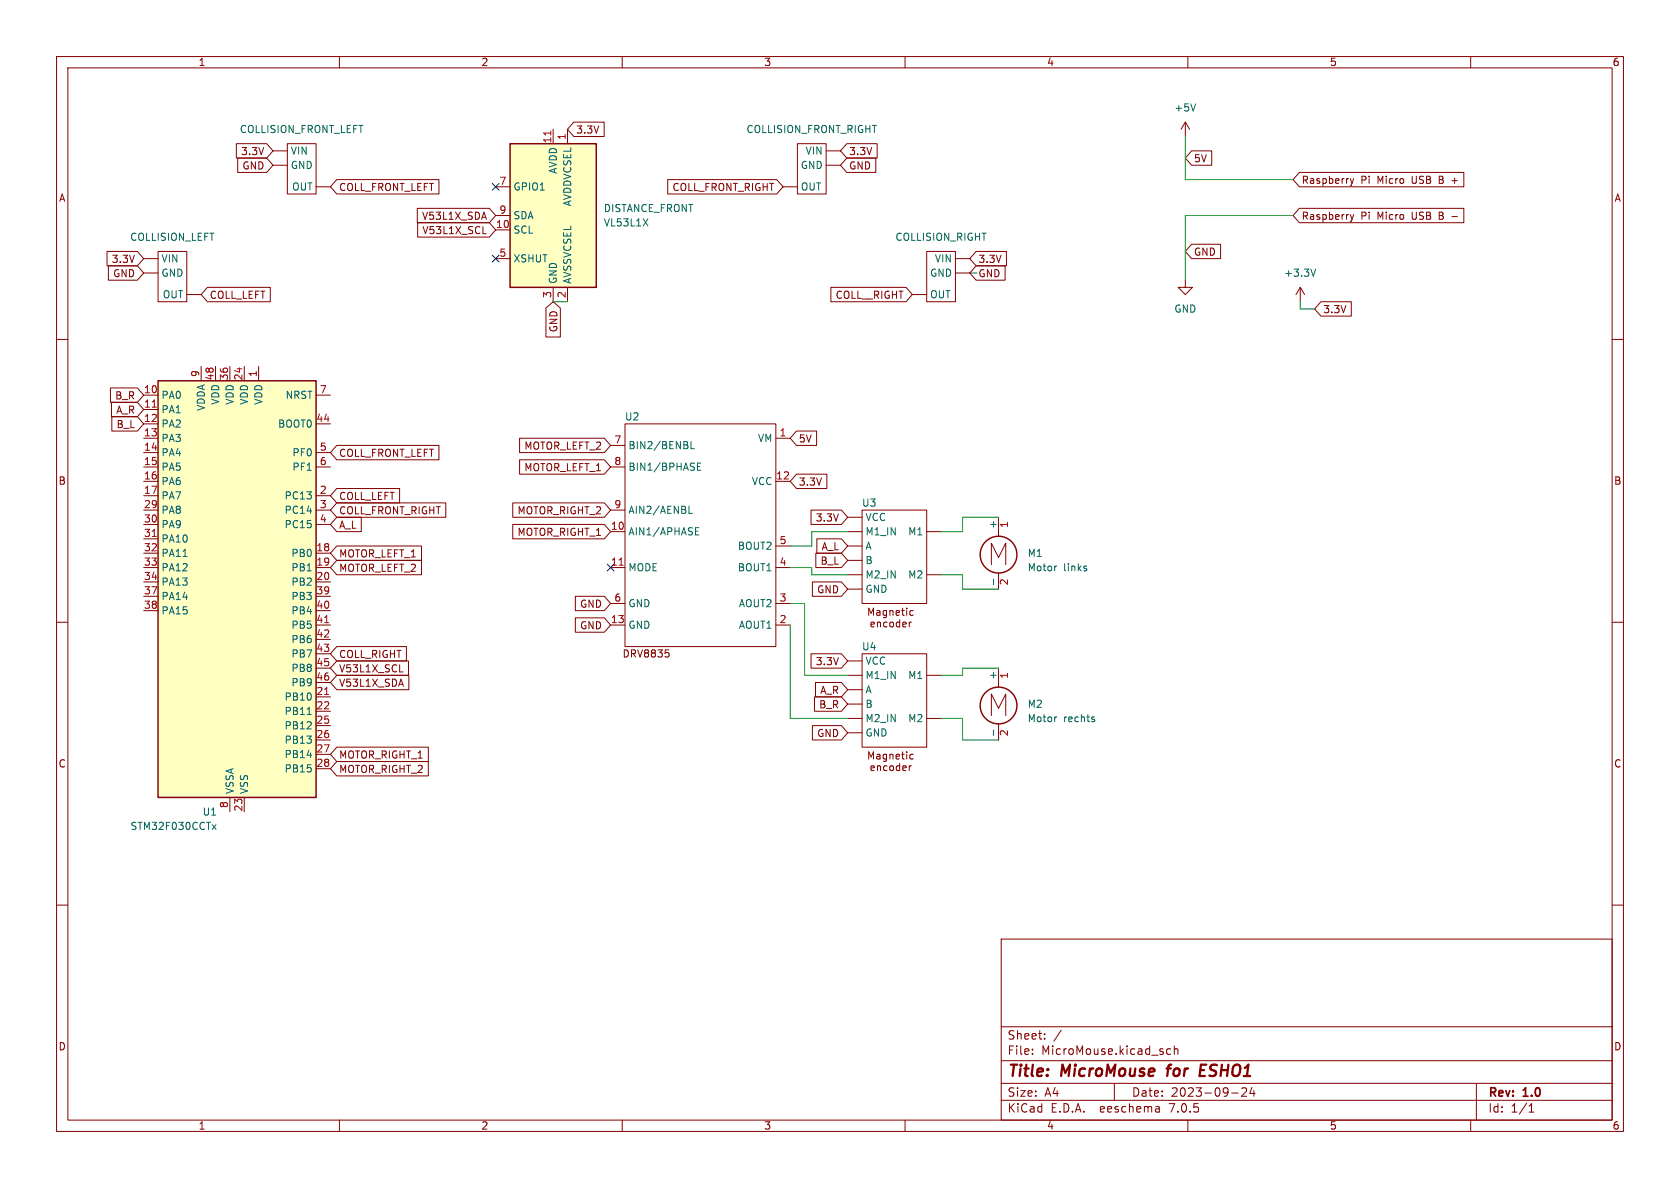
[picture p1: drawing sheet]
<svg xmlns="http://www.w3.org/2000/svg" width="297mm" height="210mm" viewBox="0 0 297 210" stroke-linecap="round" stroke-linejoin="round" font-family="sans-serif">
<g fill="none" stroke="#840000" stroke-width=".18">
<path d="M10 10h277v190h-277zM12 12h273v186h-273zM60 10v2M110 10v2M160 10v2M210 10v2M260 10v2M41.8 25.4h5.3l1.2 1.3-1.2 1.2h-5.3zM42 27.9h5.1l1.2 1.3-1.2 1.3h-5.1zM48.3 29.2h2.5M48.3 26.7h2.5M50.8 25.4h5.1v8.9h-5.1z"/>
<path d="M55.9 33h2.5M59.5 31.7h18.1v2.6h-18.1l-1.1-1.3zM73.8 36.8h12.7l1.1 1.3-1.1 1.3h-12.7zM73.8 39.4h12.7l1.1 1.2-1.1 1.3h-12.7zM87.6 33h2.6M87.6 38.1h2.6M97.8 22.9v2.5M100.3 22.9v2.5M101.4 21.6h5.4v2.5h-5.4l-1.1-1.2zM118 31.7h19.3l1.1 1.3-1.1 1.3h-19.3zM138.4 33h2.6M141 25.4h5v8.9h-5z"/>
<path d="M146 29.2h2.6M146 26.7h2.6M149.7 25.4h5.4v2.5h-5.4l-1.1-1.2zM149.7 27.9h5.1v2.6h-5.1l-1.1-1.3zM209.5 21.6l-.7 1.3M209.5 21.6v2.5M209.5 21.6l.8 1.3M210.7 26.7h3.5v2.5h-3.5l-1.2-1.3zM229.7 36.8h29.1v2.6h-29.1l-1.1-1.3zM229.7 30.5h29.1v2.5h-29.1l-1.1-1.2zM238.7 37.9l.3 .9M238.7 31.6l.3 .8"/>
<path d="M239 38.8l-.3 .4M239 32.4l-.3 .4M239.3 37.9l-.3 .9M239.3 31.6l-.3 .8M10 60h2M18.9 44.4h5.4l1.1 1.3-1.1 1.3h-5.4zM19.2 47h5.1l1.1 1.3-1.1 1.2h-5.1zM25.4 48.3h2.5M25.4 45.7h2.5M27.9 44.5h5.1v8.8h-5.1zM33 52.1h2.6M36.7 50.8h11.1v2.5h-11.1l-1.1-1.2z"/>
<path d="M85.4 41.3h.6M87.6 45.7h2.6M87.6 40.6h2.6M96.5 54.5l1.3-1.2 1.3 1.2v5.1h-2.6zM97.8 50.8v2.5M100.3 50.8v2.5M146.9 50.8h13.3l1.1 1.3-1.1 1.2h-13.3zM161.3 52.1h2.5M163.8 44.5h5.1v8.8h-5.1zM168.9 48.3h2.5M168.9 45.7h2.5M172.6 47h5.1v2.5h-5.1l-1.2-1.2z"/>
<path d="M172.6 44.4h5.3v2.6h-5.3l-1.2-1.3zM209.5 49.5v1.3h1.3l-1.3 1.3-1.2-1.3h1.2M210.7 43.2h5.1v2.5h-5.1l-1.2-1.2zM229.9 50.8l-.8 1.3M229.9 50.8v2.5M229.9 50.8l.7 1.3M233.5 53.3h5.4v2.6h-5.4l-1.1-1.3zM285 60h2M19.5 68.6h4.8l1.1 1.3-1.1 1.2h-4.8zM19.7 71.1h4.6l1.1 1.3-1.1 1.3h-4.6zM19.8 73.7h4.5l1.1 1.2-1.1 1.3h-4.5zM25.4 69.9h2.5"/>
<path d="M25.4 72.4h2.5M25.4 74.9h2.5M25.4 77.5h2.5M35.6 64.8v2.5M38.1 64.8v2.5M40.6 64.8v2.5M43.2 64.8v2.5M45.7 64.8v2.5M55.9 69.9h2.5M55.9 74.9h2.5M59.5 78.7h18.1v2.6h-18.1l-1.1-1.3zM91.9 77.5h14.9l1.1 1.2-1.1 1.3h-14.9z"/>
<path d="M107.9 78.7h2.6M110.5 74.9h26.7v39.4h-26.7zM137.2 77.5h2.5M140.8 76.2h3.6v2.5h-3.6l-1.1-1.2zM25.4 80h2.5M25.4 82.6h2.5M25.4 85.1h2.5M25.4 87.6h2.5M25.4 97.8h2.5M25.4 90.2h2.5M25.4 92.7h2.5M25.4 95.3h2.5"/>
<path d="M55.9 80h2.5M55.9 82.6h2.5M55.9 87.6h2.5M55.9 97.8h2.5M55.9 90.2h2.5M55.9 92.7h2.5M59.5 91.4h4.4v2.6h-4.4l-1.1-1.3zM59.5 96.5h15v2.6h-15l-1.1-1.3zM59.5 86.4h11.1v2.5h-11.1l-1.1-1.3zM59.5 88.9h19.3v2.5h-19.3l-1.1-1.2zM59.5 99.1h15v2.5h-15l-1.1-1.3zM90.6 92.7h16.2l1.1 1.3-1.1 1.3h-16.2z"/>
<path d="M90.6 88.9h16.2l1.1 1.3-1.1 1.2h-16.2zM91.9 81.3h14.9l1.1 1.3-1.1 1.2h-14.9zM107.9 82.6h2.6M107.9 90.2h2.6M107.9 94h2.6M137.2 85.1h2.5M137.2 96.5h2.5M140.8 83.8h5.4v2.6h-5.4l-1.1-1.3zM143.4 90.2h5.3l1.2 1.2-1.2 1.3h-5.3zM144.2 97.8h4.5l1.2 1.3-1.2 1.2h-4.5zM144.4 95.2h4.3l1.2 1.3-1.2 1.3h-4.3zM149.9 94h2.5"/>
<path d="M149.9 96.5h2.5M149.9 99.1h2.5M149.9 91.4h2.5M152.4 90.2h11.4v16.5h-11.4zM163.8 94h2.6M175.3 99.8v-3.8l1.2 2.6 1.3-2.6v3.8M176.5 91.4v3.4M10 110h2M25.4 100.3h2.5M25.4 102.9h2.5M25.4 105.4h2.5M25.4 108h2.5"/>
<path d="M55.9 100.3h2.5M55.9 102.9h2.5M55.9 105.4h2.5M55.9 108h2.5M55.9 110.5h2.5M55.9 113h2.5M55.9 115.6h2.5M55.9 118.1h2.5M59.5 119.4h12.8v2.5h-12.8l-1.1-1.2zM59.5 116.8h12.7v2.6h-12.7l-1.1-1.3zM59.5 114.3h12.4v2.5h-12.4l-1.1-1.2zM70.7 118.8h.6"/>
<path d="M101.7 105.4h5.1l1.1 1.3-1.1 1.3h-5.1zM101.7 109.2h5.1l1.1 1.3-1.1 1.3h-5.1zM107.9 100.3h2.6M107.9 110.5h2.6M107.9 106.7h2.6M117.6 114.9h.6M117.6 115.4h.4l.3 .2-.1 .5h-.6M137.2 100.3h2.5M137.2 110.5h2.5M137.2 106.7h2.5M143.4 115.6h5.3l1.2 1.2-1.2 1.3h-5.3zM143.6 102.9h5.1l1.2 1.2-1.2 1.3h-5.1z"/>
<path d="M149.9 119.4h2.5M149.9 116.8h2.5M149.9 104.1h2.5M149.9 101.6h2.5M152.4 115.6h11.4v16.5h-11.4zM153.6 108.8v-1.3l.4 .9 .4-.9v1.3M154 110.4l.6-.1-.1-.3h-.3l-.2 .2v.6h.5M155 108h.5l.1 .8M155.1 110v.8M155.1 110.1l.2-.1h.3l.1 .8M155.6 108.2l-.4 .1-.2 .2 .2 .3 .4-.1M156.7 107.9v1.1l-.2 .2-.3-.1"/>
<path d="M156.7 108l-.3-.1-.3 .3 .1 .5h.5M156.8 110h-.3l-.3 .2 .1 .6h.5M157.3 107.9v.9M157.3 108.1l.2-.2 .3 .1 .1 .8M157.4 110.1l.1-.1 .4 .1 .1 .5-.2 .2h-.3l-.1-.1zM158.4 108.4l.6-.2v-.2l-.4-.1-.2 .2 .1 .6h.5M159.1 109.6v1.2M159.1 110h-.4l-.3 .2 .2 .6h.5M159.4 107.9h.5M159.6 107.5v1.1l.3 .2M159.6 110.4l.6-.1-.1-.3h-.3l-.2 .2 .1 .6h.4M160.3 107.5v.1"/>
<path d="M160.3 107.9v.9M160.7 110v.8M161.1 110l-.4 .2M161.4 108l-.3-.1-.3 .3 .2 .5h.4M163.8 119.4h2.6M163.8 101.6h2.6M176.5 101.3v2.8M176.5 118.1v3.4M285 110h2M55.9 133.4h2.5M55.9 123.2h2.5M55.9 125.7h2.5"/>
<path d="M55.9 128.3h2.5M55.9 130.8h2.5M55.9 135.9h2.5M55.9 120.7h2.5M59.5 132.1h16.2v2.5h-16.2l-1.1-1.2zM59.5 134.6h16.2v2.6h-16.2l-1.1-1.3zM143.6 128.3h5.1l1.2 1.2-1.2 1.3h-5.1zM144 123.2h4.7l1.2 1.3-1.2 1.2h-4.7zM144.2 120.6h4.5l1.2 1.3-1.2 1.3h-4.5zM149.9 121.9h2.5M149.9 124.5h2.5M149.9 129.5h2.5"/>
<path d="M149.9 127h2.5M153.6 134.2v-1.3l.4 .9 .4-.9v1.3M154 135.8l.6-.1-.1-.3h-.3l-.2 .2v.6h.5M155 133.4h.5l.1 .8M155.1 135.5l.2-.1h.3l.1 .8M155.1 135.4v.8M155.6 133.6l-.4 .1-.2 .2 .2 .3 .4-.1M156.7 133.4l-.3-.1-.3 .3 .1 .5h.5M156.7 133.3v1.1l-.2 .2-.3-.1M156.8 135.4h-.3l-.3 .2 .1 .6h.5M157.3 133.5l.2-.2 .3 .1 .1 .8M157.3 133.3v.9"/>
<path d="M157.4 135.5l.1-.1 .4 .1 .1 .5-.2 .2h-.3l-.1-.1zM158.4 133.8l.6-.2v-.2l-.4-.1-.2 .2 .1 .6h.5M159.1 135.4h-.4l-.3 .2 .2 .6h.5M159.1 135v1.2M159.4 133.3h.5M159.6 132.9v1.1l.3 .2M159.6 135.8l.6-.1-.1-.3h-.3l-.2 .2 .1 .6h.4M160.3 132.9v.1M160.3 133.3v.9M160.7 135.4v.8M161.1 135.4l-.4 .2M161.4 133.4l-.3-.1-.3 .3 .2 .5h.4"/>
<path d="M163.8 127h2.6M175.3 126.5v-3.8l1.2 2.5 1.3-2.5v3.8M176.5 128v2.8M10 160h2M40.6 141v2.5M43.2 141v2.5M285 160h2M177 166h108v32h-108zM60 198v2M110 198v2M160 198v2M177 194.5h108"/>
<path d="M177 191.5h108M177 187.5h108M177 181.5h108M182.5 186.3v.1M182.5 185.5v.1M184.7 183.6v.1M184.7 182.8v.1M187.6 182.1l-1.3 2M197 191.5v3M204.5 195.6l.4 .1 .1 .9M205 196.5l-.5 .1M205 196h-.5"/>
<path d="M207 185.5l-.5-.1-.3 .3v.4l.2 .2h.6M207.6 185.5l.2-.1 .4 .1v.9M207.6 184.9v1.5M210 198v2M217.7 193.2h1.2M219.5 192.4l.6-.1 .2 .1 .1 .3-.9 1.1h.9M221.3 192.2l-.3 1.1h.9M221.7 192.8v1M260 198v2M261 191.5v6.5M270.3 196.6h.9M270.3 195.5l.4-.4v1.5"/>
</g>
<path d="M212.2 189.2h.7M213.3 188.2h-1l-.2 2h.9" fill="none" stroke="#840000" stroke-width=".4"/>
<g fill="none" stroke="#840000" stroke-width=".25">
<path d="M90.2 25.4h15.2v25.4h-15.2zM27.9 67.3h28v73.7h-28z"/>
<circle cx="176.5" cy="98" r="3.3"/>
<circle cx="176.5" cy="124.7" r="3.3"/>
</g>
<g fill="none" stroke="#006464" stroke-width=".18">
<path d="M211.4 18.4l-.5 1.2M113.7 38.7l.9 1.2M114.6 38.7l-.9 1.2M232.6 47.6l-.4 1.2M122.2 78v1.3h.6M32.4 98.4h.7M121.8 90.7h.6M123 93.9h.4M123 94.6h.6M123 93.3h.6M123.3 82.5h.4M123.9 81.9h-.6v1.2h.6"/>
<path d="M175.6 102.4v1M186.7 100.1h.1M192 100.5l.1 .2-.1 .2M192 100.1h.1M54.3 126.3h.7M175.6 129.1v.9M186.7 126.7h.1M193.2 126.7l.3 .1M193.2 127.2h.3v.2l-.1 .2h-.3M37.5 145.8l.7 .8M38.2 145.8l-.7 .8"/>
</g>
<g fill="#ffffc2" stroke="#ffffc2" stroke-width=".18">
<path d="M27.9 67.3h28v73.7h-28z"/>
<path d="M90.2 25.4h15.2v25.4h-15.2z"/>
</g>
<path d="M97.4 23.2v.7M26.9 72h.7M26.9 94.8h.7M109.5 99.9h.7M57.4 110.1h.7M57.4 122.8h.7" fill="none" stroke="#a90000" stroke-width=".18"/>
<g fill="none" stroke="#009600" stroke-width=".18">
<path d="M209.5 24.1v7.7h19.1M228.6 38.1h-19.1v11.4M97.8 53.3h2.5M171.4 48.3h1.3M229.9 53.3v1.3h2.5M149.9 94h-6.4v2.5h-3.8M176.5 91.4h-6.3v2.6h-3.8M139.7 110.5v16.5h10.2M139.7 100.3h3.8v1.3h6.4M139.7 106.7h2.5v12.7h7.7M166.4 101.6h3.8v2.5h6.3M176.5 118.1h-6.3v1.3h-3.8"/>
<path d="M166.4 127h3.8v3.8h6.3"/>
</g>
<path d="M87 32.4l1.2 1.2M88.2 32.4l-1.2 1.2M87 45.1l1.2 1.2M88.2 45.1l-1.2 1.2M107.3 99.7l1.3 1.2M108.6 99.7l-1.3 1.2" fill="none" stroke="#000084" stroke-width=".18"/>
<g font-size="2.8" fill="#840000">
<text x="178" y="190.8">Title:</text>
<text x="187.5" y="190.8">MicroMouse</text>
<text x="206.8" y="190.8">for</text>
<text x="213.1" y="190.8">ESHO1</text>
</g>
<g font-size="2.1" fill="#840000">
<text x="178" y="183.9">Sheet:</text>
<text x="178" y="186.6">File:</text>
<text x="184" y="186.6">MicroMouse.kicad_sch</text>
<text x="178" y="196.8">KiCad</text>
<text x="178" y="194">Size:</text>
<text x="184.6" y="194">A4</text>
<text x="185.7" y="196.8">E.D.A.</text>
<text x="194.4" y="196.8">eeschema</text>
<text x="200" y="194">Date:</text>
<text x="206.7" y="196.8">7.0.5</text>
<text x="206.9" y="194">2023-09-24</text>
<text x="263" y="194.2">Rev:</text>
<text x="263" y="196.8">Id:</text>
<text x="267" y="196.8">1/1</text>
<text x="269.2" y="194.2">1.0</text>
</g>
<g font-size="1.8" fill="#840000">
<text x="35" y="11.8">1</text>
<text x="85" y="11.8">2</text>
<text x="135" y="11.8">3</text>
<text x="185" y="11.8">4</text>
<text x="235" y="11.8">5</text>
<text x="285" y="11.8">6</text>
<text x="101.8" y="23.8">3.3V</text>
<text x="42.6" y="27.6">3.3V</text>
<text x="150" y="27.6">3.3V</text>
<text x="211" y="28.9">5V</text>
<text x="10.4" y="35.8">A</text>
<text x="42.8" y="30.1">GND</text>
<text x="59.8" y="33.9">COLL_FRONT_LEFT</text>
<text x="118.9" y="33.9">COLL_FRONT_RIGHT</text>
<text x="150" y="30.1">GND</text>
<text x="230" y="32.7">Raspberry</text>
<text x="240.5" y="32.7">Pi</text>
<text x="243.5" y="32.7">Micro</text>
<text x="249.6" y="32.7">USB</text>
<text x="254.5" y="32.7">B +</text>
<text x="285.4" y="35.8">A</text>
<text x="74.6" y="39">V53L1X_SDA</text>
<text x="74.6" y="41.6">V53L1X_SCL</text>
<text x="230" y="39">Raspberry</text>
<text x="240.5" y="39">Pi</text>
<text x="243.5" y="39">Micro</text>
<text x="249.6" y="39">USB</text>
<text x="254.5" y="39">B -</text>
<text x="19.7" y="46.6">3.3V</text>
<text x="172.9" y="46.6">3.3V</text>
<text x="211" y="45.4">GND</text>
<text x="20" y="49.2">GND</text>
<text x="37" y="53">COLL_LEFT</text>
<text x="147.7" y="53">COLL__RIGHT</text>
<text x="172.9" y="49.2">GND</text>
<text x="98.7" y="58.8" transform="rotate(-90 98.7 58.8)">GND</text>
<text x="233.8" y="55.5">3.3V</text>
<text x="20.3" y="70.8">B_R</text>
<text x="20.5" y="73.3">A_R</text>
<text x="20.6" y="75.8">B_L</text>
<text x="59.8" y="80.9">COLL_FRONT_LEFT</text>
<text x="92.7" y="79.7">MOTOR_LEFT_2</text>
<text x="92.7" y="83.5">MOTOR_LEFT_1</text>
<text x="141.1" y="78.4">5V</text>
<text x="10.3" y="85.8">B</text>
<text x="59.8" y="88.5">COLL_LEFT</text>
<text x="141.1" y="86">3.3V</text>
<text x="285.3" y="85.8">B</text>
<text x="59.8" y="93.6">A_L</text>
<text x="59.8" y="91.1">COLL_FRONT_RIGHT</text>
<text x="91.5" y="94.9">MOTOR_RIGHT_1</text>
<text x="91.5" y="91.1">MOTOR_RIGHT_2</text>
<text x="144.2" y="92.4">3.3V</text>
<text x="59.8" y="98.7">MOTOR_LEFT_1</text>
<text x="59.8" y="101.2">MOTOR_LEFT_2</text>
<text x="145" y="100">B_L</text>
<text x="145.2" y="97.4">A_L</text>
<text x="102.5" y="107.6">GND</text>
<text x="144.4" y="105.1">GND</text>
<text x="102.5" y="111.4">GND</text>
<text x="59.8" y="119">V53L1X_SCL</text>
<text x="59.8" y="116.5">COLL_RIGHT</text>
<text x="109.5" y="116.4">DRV8835</text>
<text x="144.2" y="117.8">3.3V</text>
<text x="59.8" y="121.6">V53L1X_SDA</text>
<text x="144.8" y="125.4">B_R</text>
<text x="145" y="122.8">A_R</text>
<text x="144.4" y="130.5">GND</text>
<text x="10.3" y="135.8">C</text>
<text x="59.8" y="134.3">MOTOR_RIGHT_1</text>
<text x="59.8" y="136.8">MOTOR_RIGHT_2</text>
<text x="285.3" y="135.8">C</text>
<text x="10.3" y="185.8">D</text>
<text x="285.3" y="185.8">D</text>
<text x="35" y="199.8">1</text>
<text x="85" y="199.8">2</text>
<text x="135" y="199.8">3</text>
<text x="185" y="199.8">4</text>
<text x="235" y="199.8">5</text>
<text x="285" y="199.8">6</text>
</g>
<g font-size="1.8" fill="#006464">
<text x="42.3" y="23.7">COLLISION_FRONT_LEFT</text>
<text x="131.9" y="23.7">COLLISION_FRONT_RIGHT</text>
<text x="207.6" y="19.9">+5V</text>
<text x="51.3" y="27.5">VIN</text>
<text x="142.4" y="27.5">VIN</text>
<text x="51.3" y="30">GND</text>
<text x="51.6" y="33.8">OUT</text>
<text x="90.7" y="33.8">GPIO1</text>
<text x="98.6" y="30.8" transform="rotate(-90 98.6 30.8)">AVDD</text>
<text x="141.5" y="33.8">OUT</text>
<text x="141.5" y="30">GND</text>
<text x="90.7" y="41.5">SCL</text>
<text x="90.7" y="38.9">SDA</text>
<text x="101.2" y="36.5" transform="rotate(-90 101.2 36.5)">AVDDVCSEL</text>
<text x="106.7" y="37.7">DISTANCE_FRONT</text>
<text x="106.7" y="40.2">VL53L1X</text>
<text x="22.9" y="42.7">COLLISION_LEFT</text>
<text x="28.4" y="46.5">VIN</text>
<text x="90.7" y="46.5">XSHUT</text>
<text x="158.2" y="42.7">COLLISION_RIGHT</text>
<text x="165.3" y="46.5">VIN</text>
<text x="28.4" y="49.1">GND</text>
<text x="28.8" y="52.9">OUT</text>
<text x="98.6" y="50.3" transform="rotate(-90 98.6 50.3)">GND</text>
<text x="101.2" y="50.3" transform="rotate(-90 101.2 50.3)">AVSSVCSEL</text>
<text x="164.3" y="52.9">OUT</text>
<text x="164.4" y="49.1">GND</text>
<text x="227" y="49.1">+3.3V</text>
<text x="207.6" y="55.4">GND</text>
<text x="28.4" y="70.7">PA0</text>
<text x="38.9" y="71.6" transform="rotate(-90 38.9 71.6)">VDD</text>
<text x="41.5" y="71.6" transform="rotate(-90 41.5 71.6)">VDD</text>
<text x="44" y="71.6" transform="rotate(-90 44 71.6)">VDD</text>
<text x="46.5" y="71.6" transform="rotate(-90 46.5 71.6)">VDD</text>
<text x="50.5" y="70.7">NRST</text>
<text x="28.4" y="73.2">PA1</text>
<text x="28.4" y="75.8">PA2</text>
<text x="36.4" y="72.7" transform="rotate(-90 36.4 72.7)">VDDA</text>
<text x="49.1" y="75.8">BOOT0</text>
<text x="110.4" y="74.5">U2</text>
<text x="28.4" y="78.3">PA3</text>
<text x="28.4" y="80.8">PA4</text>
<text x="28.4" y="83.4">PA5</text>
<text x="51.7" y="80.8">PF0</text>
<text x="51.7" y="83.4">PF1</text>
<text x="111" y="79.6">BIN2/BENBL</text>
<text x="111" y="83.4">BIN1/BPHASE</text>
<text x="134" y="78.3">VM</text>
<text x="28.4" y="85.9">PA6</text>
<text x="28.4" y="88.5">PA7</text>
<text x="50.3" y="88.5">PC13</text>
<text x="132.9" y="85.9">VCC</text>
<text x="152.3" y="89.7">U3</text>
<text x="28.4" y="91">PA8</text>
<text x="28.4" y="93.5">PA9</text>
<text x="50.3" y="91">PC14</text>
<text x="50.3" y="93.5">PC15</text>
<text x="111" y="94.8">AIN1/APHASE</text>
<text x="111" y="91">AIN2/AENBL</text>
<text x="152.9" y="94.8">M1_IN</text>
<text x="152.9" y="92.3">VCC</text>
<text x="160.5" y="94.8">M1</text>
<text x="176.3" y="93.6" transform="rotate(-90 176.3 93.6)">+</text>
<text x="28.4" y="96.1">PA10</text>
<text x="28.4" y="98.6">PA11</text>
<text x="28.4" y="101.2">PA12</text>
<text x="51.5" y="98.6">PB0</text>
<text x="51.5" y="101.2">PB1</text>
<text x="111" y="101.2">MODE</text>
<text x="130.4" y="101.2">BOUT1</text>
<text x="130.4" y="97.3">BOUT2</text>
<text x="152.9" y="97.3">A</text>
<text x="152.9" y="99.9">B</text>
<text x="181.6" y="98.6">M1</text>
<text x="181.6" y="101.2">Motor</text>
<text x="188" y="101.2">links</text>
<text x="28.4" y="103.7">PA13</text>
<text x="28.4" y="106.2">PA14</text>
<text x="51.5" y="103.7">PB2</text>
<text x="51.5" y="106.2">PB3</text>
<text x="111" y="107.5">GND</text>
<text x="130.6" y="107.5">AOUT2</text>
<text x="152.9" y="105">GND</text>
<text x="152.9" y="102.4">M2_IN</text>
<text x="160.5" y="102.4">M2</text>
<text x="28.4" y="108.8">PA15</text>
<text x="51.5" y="108.8">PB4</text>
<text x="51.5" y="111.3">PB5</text>
<text x="51.5" y="113.9">PB6</text>
<text x="111" y="111.3">GND</text>
<text x="130.6" y="111.3">AOUT1</text>
<text x="51.5" y="116.4">PB7</text>
<text x="51.5" y="118.9">PB8</text>
<text x="152.3" y="115.1">U4</text>
<text x="152.9" y="117.7">VCC</text>
<text x="50.3" y="124">PB10</text>
<text x="51.5" y="121.5">PB9</text>
<text x="152.9" y="122.7">A</text>
<text x="152.9" y="125.3">B</text>
<text x="152.9" y="120.2">M1_IN</text>
<text x="160.5" y="120.2">M1</text>
<text x="176.3" y="120.2" transform="rotate(-90 176.3 120.2)">+</text>
<text x="181.6" y="125.3">M2</text>
<text x="50.3" y="126.6">PB11</text>
<text x="50.3" y="129.1">PB12</text>
<text x="50.3" y="131.6">PB13</text>
<text x="152.9" y="130.4">GND</text>
<text x="152.9" y="127.8">M2_IN</text>
<text x="160.5" y="127.8">M2</text>
<text x="181.6" y="127.8">Motor</text>
<text x="188" y="127.8">rechts</text>
<text x="50.3" y="134.2">PB14</text>
<text x="50.3" y="136.7">PB15</text>
<text x="41.5" y="140.5" transform="rotate(-90 41.5 140.5)">VSSA</text>
<text x="44" y="140.5" transform="rotate(-90 44 140.5)">VSS</text>
<text x="23" y="146.9">STM32F030CCTx</text>
<text x="35.8" y="144.3">U1</text>
</g>
<g font-size="1.8" fill="#a90000">
<text x="97.5" y="25.4" transform="rotate(-90 97.5 25.4)">11</text>
<text x="100.1" y="24.8" transform="rotate(-90 100.1 24.8)">1</text>
<text x="88.2" y="32.8">7</text>
<text x="87.6" y="40.4">10</text>
<text x="88.2" y="37.8">9</text>
<text x="88.2" y="45.5">5</text>
<text x="97.5" y="52.7" transform="rotate(-90 97.5 52.7)">3</text>
<text x="100.1" y="52.7" transform="rotate(-90 100.1 52.7)">2</text>
<text x="25.4" y="69.6">10</text>
<text x="35.3" y="66.7" transform="rotate(-90 35.3 66.7)">9</text>
<text x="37.8" y="67.3" transform="rotate(-90 37.8 67.3)">48</text>
<text x="40.4" y="67.3" transform="rotate(-90 40.4 67.3)">36</text>
<text x="42.9" y="67.3" transform="rotate(-90 42.9 67.3)">24</text>
<text x="45.5" y="66.7" transform="rotate(-90 45.5 66.7)">1</text>
<text x="56.5" y="69.6">7</text>
<text x="25.4" y="72.1">11</text>
<text x="25.4" y="74.7">12</text>
<text x="25.4" y="77.2">13</text>
<text x="55.9" y="74.7">44</text>
<text x="137.8" y="77.2">1</text>
<text x="25.4" y="79.8">14</text>
<text x="25.4" y="82.3">15</text>
<text x="56.5" y="79.8">5</text>
<text x="56.5" y="82.3">6</text>
<text x="108.6" y="78.5">7</text>
<text x="108.6" y="82.3">8</text>
<text x="25.4" y="84.8">16</text>
<text x="25.4" y="87.4">17</text>
<text x="25.4" y="89.9">29</text>
<text x="56.5" y="87.4">2</text>
<text x="56.5" y="89.9">3</text>
<text x="108.6" y="89.9">9</text>
<text x="137.2" y="84.8">12</text>
<text x="25.4" y="92.5">30</text>
<text x="25.4" y="95">31</text>
<text x="56.5" y="92.5">4</text>
<text x="107.9" y="93.7">10</text>
<text x="178.4" y="93.4" transform="rotate(-90 178.4 93.4)">1</text>
<text x="25.4" y="97.5">32</text>
<text x="25.4" y="100.1">33</text>
<text x="55.9" y="97.5">18</text>
<text x="55.9" y="100.1">19</text>
<text x="107.9" y="100.1">11</text>
<text x="137.8" y="100.1">4</text>
<text x="137.8" y="96.3">5</text>
<text x="25.4" y="102.6">34</text>
<text x="25.4" y="105.2">37</text>
<text x="25.4" y="107.7">38</text>
<text x="55.9" y="102.6">20</text>
<text x="55.9" y="105.2">39</text>
<text x="55.9" y="107.7">40</text>
<text x="108.6" y="106.4">6</text>
<text x="137.8" y="106.4">3</text>
<text x="178.4" y="103.5" transform="rotate(-90 178.4 103.5)">2</text>
<text x="55.9" y="110.2">41</text>
<text x="55.9" y="112.8">42</text>
<text x="107.9" y="110.2">13</text>
<text x="137.8" y="110.2">2</text>
<text x="55.9" y="115.3">43</text>
<text x="55.9" y="117.9">45</text>
<text x="55.9" y="122.9">21</text>
<text x="55.9" y="125.5">22</text>
<text x="55.9" y="120.4">46</text>
<text x="178.4" y="120" transform="rotate(-90 178.4 120)">1</text>
<text x="55.9" y="128">25</text>
<text x="55.9" y="130.6">26</text>
<text x="178.4" y="130.2" transform="rotate(-90 178.4 130.2)">2</text>
<text x="55.9" y="133.1">27</text>
<text x="55.9" y="135.6">28</text>
<text x="40.4" y="142.9" transform="rotate(-90 40.4 142.9)">8</text>
<text x="42.9" y="143.5" transform="rotate(-90 42.9 143.5)">23</text>
</g>
</svg>
